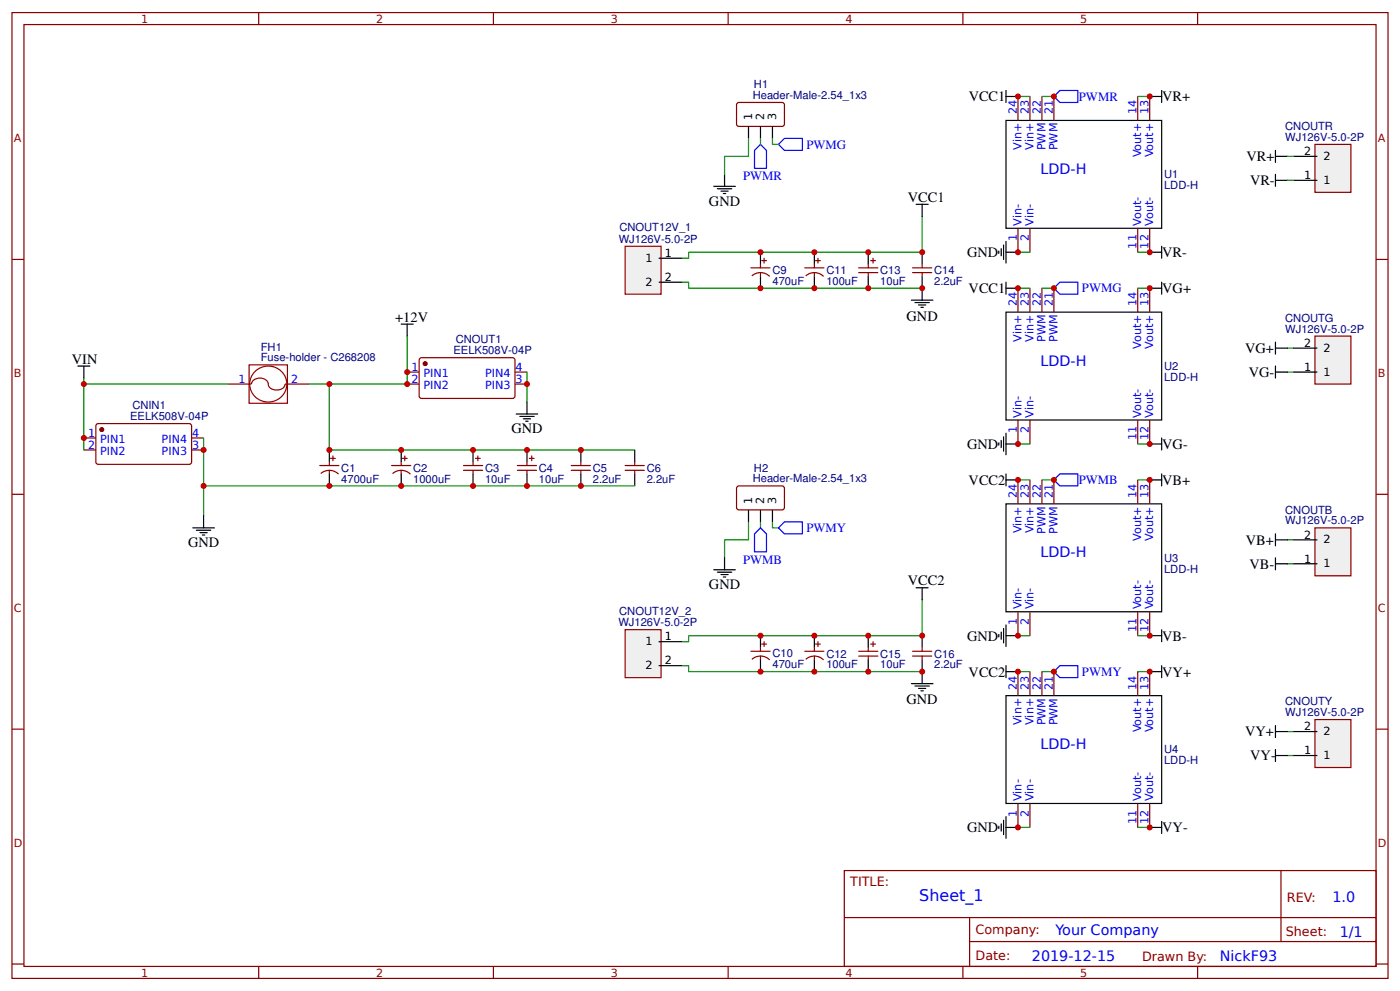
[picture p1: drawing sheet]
<svg xmlns="http://www.w3.org/2000/svg" width="309mm" height="219mm" viewBox="0 0 309 219" stroke-linecap="round" stroke-linejoin="round" font-family="sans-serif">
<g fill="none" stroke="#800" stroke-width=".26">
<path d="M2.6 2.8h304.1v213.2h-304.1zM5.3 5.4h298.7v208h-298.7zM57.1 2.8v2.6M109 2.8v2.6M160.9 2.8v2.6M212.7 2.8v2.6M264.6 2.8v2.6M224.9 21.3v5.3M227.5 21.3v5.3M230.2 21.3v5.3M232.8 21.3v5.3M251.4 21.3v5.3"/>
<path d="M254 21.3v5.3M2.6 57.3h2.7M224.9 50.4v5.3M227.5 50.4v5.3M251.4 50.4v5.3M254 50.4v5.3M304 57.3h2.7M224.9 63.6v5.3M227.5 63.6v5.3M230.2 63.6v5.3M232.8 63.6v5.3M251.4 63.6v5.3"/>
<path d="M254 63.6v5.3M18.5 96.7h2.7M18.5 99.4h2.7M21.4 93.6h20.7l.2 .5v8.2l-.5 .2h-20.4l-.2-.5v-7.9zM42.3 96.7h2.7M42.3 99.4h2.7M50.3 84.8h5.3M63 84.8h5.3M224.9 92.7v5.3M227.5 92.7v5.3M251.4 92.7v5.3M254 92.7v5.3"/>
<path d="M2.6 109.1h2.7M70.6 102.8h4.3M70.9 104.6a2.85 2.85 0 0 1 3.9 .1M72.8 102v.8M72.8 103.8v.8M73 101.2h1.1M73.6 100.7v1M86.5 102.8h4.3M86.7 104.6a2.85 2.85 0 0 1 4 .1M88.6 102v.8M88.6 103.8v.8M88.9 101.2h1.1"/>
<path d="M89.4 100.7v1M102.4 102.8h4.2M102.4 103.8h4.2M104.5 102v.8M104.5 103.8v.8M105 101.2h1.1M105.6 100.7v1M114.3 102.8h4.2M114.3 103.8h4.2M116.4 102v.8M116.4 103.8v.8M116.9 101.2h1.1"/>
<path d="M117.5 100.7v1M126.2 102.8h4.2M126.2 103.8h4.2M128.3 102v.8M128.3 103.8v.8M138.1 102.8h4.2M138.1 103.8h4.2M140.2 102v.8M140.2 103.8v.8M224.9 106v5.3M227.5 106v5.3M230.2 106v5.3"/>
<path d="M232.8 106v5.3M251.4 106v5.3M254 106v5.3M304 109.1h2.7M224.9 135.1v5.3M227.5 135.1v5.3M251.4 135.1v5.3M254 135.1v5.3M224.9 148.3v5.3M227.5 148.3v5.3M230.2 148.3v5.3M232.8 148.3v5.3"/>
<path d="M251.4 148.3v5.3M254 148.3v5.3M2.6 161h2.7M224.9 177.4v5.3M227.5 177.4v5.3M251.4 177.4v5.3M254 177.4v5.3M304 161h2.7M186.5 192.2h117.5v21.2h-117.5zM283 192.2v15.7M2.6 212.9h2.7M57.1 213.4v2.6"/>
<path d="M109 213.4v2.6M160.9 213.4v2.6M186.6 202.6h117.3M212.7 213.4v2.6M214.2 207.9h89.7M214.2 202.6v10.6M264.6 213.4v2.6M304 212.9h2.7"/>
</g>
<circle cx="22.5" cy="94.9" r=".4" fill="#800" stroke="#800" stroke-width=".26"/>
<path d="M90 74.2v10.6h-21.7M18.5 83.5v15.9M18.5 84.8h31.8M45 96.7v17.2M72.8 84.8v14.6h67.4M45 107.3h95.2" fill="none" stroke="#080" stroke-width=".26"/>
<g fill="none" stroke="#000" stroke-width=".26">
<path d="M222.2 26.6h34.4v23.8h-34.4zM88.6 71.6h2.7M90 71.6v2.6M222.2 68.9h34.4v23.8h-34.4zM17.2 80.8h2.6M18.5 80.8v2.7M72.8 99.4v2.6M88.6 99.4v2.6M104.5 99.4v2.6M116.4 99.4v2.6M128.3 99.4v2.6M140.2 99.4v2.6"/>
<path d="M42.6 116.5h4.8M43.4 117.1h3.2M44.2 117.6h1.6M44.7 118.1h.5M45 113.9v2.6M72.8 104.6v2.7M88.6 104.6v2.7M104.5 104.6v2.7M116.4 104.6v2.7M128.3 104.6v2.7M140.2 104.6v2.7M222.2 111.3h34.4v23.8h-34.4z"/>
<path d="M222.2 153.6h34.4v23.8h-34.4z"/>
</g>
<path d="M55 80.6h8.5v8.4h-8.5zM55.6 84.8a1.97 1.97 0 0 1 2.1-1.3 1.97 1.97 0 0 1 1.7 1.8 2.24 2.24 0 0 0 3.4 0l.2-.5M56.4 82a4 4 0 0 1 6.4 .8 4 4 0 0 1-2.7 5.9 4 4 0 0 1-4.4-2 4 4 0 0 1 .7-4.7z" fill="none" stroke="#900" stroke-width=".26"/>
<path d="M138.1 54.4h7.9v10.6h-7.9z" fill="#efefef" stroke="#800" stroke-width=".26"/>
<path d="M145.5 57h5.3M145.5 62.3h5.3" fill="none" stroke="#000" stroke-width=".26"/>
<path d="M138.1 139h7.9v10.6h-7.9z" fill="#efefef" stroke="#800" stroke-width=".26"/>
<g fill="none" stroke="#000" stroke-width=".26">
<path d="M222.2 20v2.6M256.6 20v2.6M160.1 38.5v2.6M165.4 27.9v2.7M168 27.9v2.7M170.7 27.9v2.7M222.2 21.3h2.7M254 21.3h2.6M157.7 41.1h4.8M158.5 41.7h3.2M159.3 42.2h1.6M159.8 42.7h.5"/>
<path d="M168 55.7v2.6M179.9 55.7v2.6M191.8 55.7v2.6M202.4 45.1h2.7M203.7 45.1v2.7M203.7 55.7v2.6M220.7 55.4v.6M221.2 54.9v1.6M221.7 54.1v3.2M222.2 53.3v4.8M222.2 55.7h2.7M254 55.7h2.6"/>
<path d="M256.6 54.4v2.6M168 61v2.6M179.9 61v2.6M191.8 61v2.6M203.7 61v2.6M222.2 62.3v2.7M222.2 63.6h2.7M254 63.6h2.6M256.6 62.3v2.7M114 91.4h4.8M114.8 91.9h3.2M115.6 92.5h1.6"/>
<path d="M116.2 93h.5M116.4 88.8v2.6M220.7 97.8v.5M221.2 97.2v1.6M221.7 96.4v3.2M222.2 95.6v4.8M222.2 98h2.7M254 98h2.6M256.6 96.7v2.7M165.4 112.6v2.6M168 112.6v2.6M170.7 112.6v2.6"/>
<path d="M222.2 104.6v2.7M222.2 106h2.7M254 106h2.6M256.6 104.6v2.7M157.7 125.8h4.8M158.5 126.3h3.2M159.3 126.9h1.6M159.8 127.4h.5M160.1 123.2v2.6M202.4 129.8h2.7M203.7 129.8v2.6M221.2 139.6v1.6"/>
<path d="M221.7 138.8v3.1M222.2 138v4.7M256.6 139v2.7M145.5 141.7h5.3M145.5 147h5.3M168 140.4v2.6M168 145.7v2.6M179.9 140.4v2.6M179.9 145.7v2.6M191.8 140.4v2.6M191.8 145.7v2.6M203.7 140.4v2.6"/>
<path d="M203.7 145.7v2.6M220.7 140.1v.5M222.2 147v2.6M222.2 148.3h2.7M222.2 140.4h2.7M254 148.3h2.6M254 140.4h2.6M256.6 147v2.6M220.7 182.4v.6M221.2 181.9v1.6M221.7 181.1v3.2M222.2 180.3v4.8"/>
<path d="M222.2 182.7h2.7M254 182.7h2.6M256.6 181.4v2.6"/>
</g>
<circle cx="93.9" cy="80.3" r=".4" fill="#800" stroke="#800" stroke-width=".26"/>
<g fill="none" stroke="#800" stroke-width=".26">
<path d="M163 22.7h10l.3 .5-.1 4.5-.4 .2-9.8-.1-.3-.4v-4.2zM165.9 59.1h4.2M168 58.3v.8M168.3 57.5h1M168.8 57v1.1M177.8 59.1h4.2M179.9 58.3v.8M180.2 57.5h1M180.7 57v1.1M189.7 59.1h4.2M191.8 58.3v.8M192.4 57.5h1"/>
<path d="M192.9 57v1.1M201.6 59.1h4.2M203.7 58.3v.8M92.9 79.1h20.6l.3 .4-.1 8.2-.5 .3-20.3-.1-.3-.5v-7.9zM166.1 60.9a2.85 2.85 0 0 1 3.9 .1M168 60.2v.8M178 60.9a2.85 2.85 0 0 1 3.9 .1M179.9 60.2v.8M189.7 60.2h4.2M191.8 60.2v.8M201.6 60.2h4.2M203.7 60.2v.8"/>
<path d="M90 82.2h2.6M90 84.8h2.6M113.8 82.2h2.6M113.8 84.8h2.6M163 107.4h10l.3 .4-.1 4.5-.4 .3-9.8-.1-.3-.4v-4.3zM165.9 143.8h4.2M166.1 145.6a2.85 2.85 0 0 1 3.9 .1M168 143v.8M168 144.9v.8M168.3 142.2h1M168.8 141.7v1M177.8 143.8h4.2"/>
<path d="M178 145.6a2.85 2.85 0 0 1 3.9 .1M179.9 143v.8M179.9 144.9v.8M180.2 142.2h1M180.7 141.7v1M189.7 143.8h4.2M189.7 144.9h4.2M191.8 143v.8M191.8 144.9v.8M192.4 142.2h1M192.9 141.7v1M201.6 143.8h4.2"/>
<path d="M201.6 144.9h4.2M203.7 143v.8M203.7 144.9v.8"/>
</g>
<g fill="none" stroke="#080" stroke-width=".26">
<path d="M165.4 30.6v3.9h-5.3v4M168 30.6v1.3M170.7 30.6v1.3h1.3M224.9 21.3h2.6M230.2 21.3h2.6M251.4 21.3h2.6M203.7 47.8v7.9h-51.6v1.3h-1.3M224.9 55.7h2.6M251.4 55.7h2.6M150.8 62.3h1.3v1.3h51.6M224.9 63.6h2.6M230.2 63.6h2.6"/>
<path d="M251.4 63.6h2.6M116.4 82.2v6.6M224.9 98h2.6M251.4 98h2.6M165.4 115.2v4h-5.3v4M168 115.2v1.3M170.7 115.2v1.3h1.3M224.9 106h2.6M230.2 106h2.6M251.4 106h2.6M203.7 132.4v8h-51.6v1.3h-1.3M150.8 147h1.3v1.3h51.6"/>
<path d="M224.9 140.4h2.6M224.9 148.3h2.6M230.2 148.3h2.6M251.4 140.4h2.6M251.4 148.3h2.6M224.9 182.7h2.6M251.4 182.7h2.6"/>
</g>
<path d="M166.7 33.2l1.3-1.3 1.3 1.3v4h-2.6zM173.3 30.6h4v2.6h-4l-1.3-1.3zM232.8 21.3l1.4-1.3h3.9v2.6h-3.9zM232.8 63.6l1.4-1.3h3.9v2.7h-3.9zM166.7 117.9l1.3-1.4 1.3 1.4v3.9h-2.6zM172 116.5l1.3-1.3h4v2.7h-4zM232.8 106l1.4-1.4h3.9v2.7h-3.9zM234.2 147h3.9v2.6h-3.9l-1.4-1.3z" fill="none" stroke="#00f" stroke-width=".26"/>
<path d="M290.5 31.9h7.9v10.6h-7.9z" fill="#efefef" stroke="#800" stroke-width=".26"/>
<path d="M281.8 39.8h2.6M281.8 34.5h2.6M281.8 33.2v2.7M281.8 38.5v2.6M285.8 39.8h5.2M285.8 34.5h5.2" fill="none" stroke="#000" stroke-width=".26"/>
<path d="M284.4 34.5h1.4M284.4 39.8h1.4M284.4 76.9h1.4M284.4 82.2h1.4" fill="none" stroke="#080" stroke-width=".26"/>
<path d="M290.5 74.2h7.9v10.6h-7.9z" fill="#efefef" stroke="#800" stroke-width=".26"/>
<path d="M285.8 76.9h5.2M285.8 82.2h5.2" fill="none" stroke="#000" stroke-width=".26"/>
<path d="M284.4 119.2h1.4M284.4 124.5h1.4" fill="none" stroke="#080" stroke-width=".26"/>
<path d="M290.5 116.5h7.9v10.6h-7.9z" fill="#efefef" stroke="#800" stroke-width=".26"/>
<path d="M285.8 119.2h5.2M285.8 124.5h5.2" fill="none" stroke="#000" stroke-width=".26"/>
<path d="M284.4 161.5h1.4M284.4 166.8h1.4" fill="none" stroke="#080" stroke-width=".26"/>
<path d="M290.5 158.9h7.9v10.6h-7.9z" fill="#efefef" stroke="#800" stroke-width=".26"/>
<g fill="none" stroke="#000" stroke-width=".26">
<path d="M201.3 66.3h4.8M202.1 66.8h3.2M202.9 67.3h1.6M203.5 67.9h.5M203.7 63.6v2.7M281.8 76.9h2.6M281.8 75.5v2.7M281.8 80.8v2.7M281.8 82.2h2.6M281.8 117.9v2.6M281.8 119.2h2.6M281.8 123.2v2.6"/>
<path d="M281.8 124.5h2.6M201.3 150.9h4.8M202.1 151.5h3.2M202.9 152h1.6M203.5 152.5h.5M203.7 148.3v2.6M281.8 166.8h2.6M281.8 161.5h2.6M281.8 160.2v2.7M281.8 165.5v2.6M285.8 166.8h5.2M285.8 161.5h5.2"/>
</g>
<g fill="#c00">
<circle cx="203.7" cy="148.3" r=".66"/>
<circle cx="254" cy="55.7" r=".66"/>
<circle cx="254" cy="98" r=".66"/>
<circle cx="254" cy="140.4" r=".66"/>
<circle cx="254" cy="182.7" r=".66"/>
<circle cx="254" cy="106" r=".66"/>
<circle cx="254" cy="21.3" r=".66"/>
<circle cx="232.8" cy="106" r=".66"/>
<circle cx="232.8" cy="21.3" r=".66"/>
<circle cx="224.9" cy="98" r=".66"/>
<circle cx="224.9" cy="140.4" r=".66"/>
<circle cx="224.9" cy="106" r=".66"/>
<circle cx="224.9" cy="21.3" r=".66"/>
<circle cx="203.7" cy="55.7" r=".66"/>
<circle cx="168" cy="148.3" r=".66"/>
<circle cx="179.9" cy="148.3" r=".66"/>
<circle cx="191.8" cy="148.3" r=".66"/>
<circle cx="168" cy="63.6" r=".66"/>
<circle cx="179.9" cy="63.6" r=".66"/>
<circle cx="191.8" cy="63.6" r=".66"/>
<circle cx="45" cy="107.3" r=".66"/>
<circle cx="72.8" cy="107.3" r=".66"/>
<circle cx="88.6" cy="107.3" r=".66"/>
<circle cx="104.5" cy="107.3" r=".66"/>
<circle cx="116.4" cy="107.3" r=".66"/>
<circle cx="128.3" cy="107.3" r=".66"/>
<circle cx="72.8" cy="99.4" r=".66"/>
<circle cx="72.8" cy="84.8" r=".66"/>
<circle cx="18.5" cy="84.8" r=".66"/>
<circle cx="45" cy="99.4" r=".66"/>
<circle cx="18.5" cy="96.7" r=".66"/>
<circle cx="128.3" cy="99.4" r=".66"/>
<circle cx="116.4" cy="99.4" r=".66"/>
<circle cx="104.5" cy="99.4" r=".66"/>
<circle cx="88.6" cy="99.4" r=".66"/>
<circle cx="90" cy="82.2" r=".66"/>
<circle cx="90" cy="84.8" r=".66"/>
<circle cx="116.4" cy="84.8" r=".66"/>
<circle cx="191.8" cy="55.7" r=".66"/>
<circle cx="179.9" cy="55.7" r=".66"/>
<circle cx="168" cy="55.7" r=".66"/>
<circle cx="191.8" cy="140.4" r=".66"/>
<circle cx="179.9" cy="140.4" r=".66"/>
<circle cx="168" cy="140.4" r=".66"/>
<circle cx="203.7" cy="140.4" r=".66"/>
<circle cx="224.9" cy="63.6" r=".66"/>
<circle cx="224.9" cy="148.3" r=".66"/>
<circle cx="224.9" cy="182.7" r=".66"/>
<circle cx="224.9" cy="55.7" r=".66"/>
<circle cx="232.8" cy="63.6" r=".66"/>
<circle cx="232.8" cy="148.3" r=".66"/>
<circle cx="254" cy="63.6" r=".66"/>
<circle cx="254" cy="148.3" r=".66"/>
<circle cx="203.7" cy="63.6" r=".66"/>
</g>
<text font-size="3.5" fill="#00f" x="203.1" y="199">Sheet_1</text>
<g font-size="3.2">
<text x="214" y="22.4">VCC1</text>
<text x="256.8" y="22.4">VR+</text>
<text x="275.4" y="35.6">VR+</text>
<text x="276.2" y="40.9">VR-</text>
<text x="156.6" y="45.4">GND</text>
<text x="200.6" y="44.6">VCC1</text>
<text x="213.6" y="56.8">GND</text>
<text x="256.8" y="56.8">VR-</text>
<text x="214" y="64.7">VCC1</text>
<text x="256.8" y="64.7">VG+</text>
<text x="87.3" y="71">+12V</text>
<text x="200.3" y="70.8">GND</text>
<text x="275.1" y="77.9">VG+</text>
<text x="15.9" y="80.3">VIN</text>
<text x="275.9" y="83.2">VG-</text>
<text x="113" y="95.6">GND</text>
<text x="213.6" y="99.1">GND</text>
<text x="256.8" y="99.1">VG-</text>
<text x="214" y="107">VCC2</text>
<text x="256.8" y="107">VB+</text>
<text x="41.5" y="120.8">GND</text>
<text x="275.3" y="120.3">VB+</text>
<text x="276" y="125.5">VB-</text>
<text x="156.6" y="130">GND</text>
<text x="200.6" y="129.2">VCC2</text>
<text x="213.6" y="141.4">GND</text>
<text x="256.8" y="141.4">VB-</text>
<text x="214" y="149.4">VCC2</text>
<text x="256.8" y="149.4">VY+</text>
<text x="200.3" y="155.5">GND</text>
<text x="275.1" y="162.6">VY+</text>
<text x="276.2" y="167.9">VY-</text>
<text x="213.6" y="183.8">GND</text>
<text x="256.8" y="183.8">VY-</text>
</g>
<g font-size="3.2" fill="#00f">
<text x="229.9" y="38.4">LDD-H</text>
<text x="229.9" y="80.8">LDD-H</text>
<text x="229.9" y="123.1">LDD-H</text>
<text x="229.9" y="165.4">LDD-H</text>
<text x="294.4" y="199.2">1.0</text>
<text x="233.2" y="206.3">Your Company</text>
<text x="296" y="206.9">1/1</text>
<text x="228" y="212.2">2019-12-15</text>
<text x="269.5" y="212.1">NickF93</text>
</g>
<g font-size="2.8" fill="#00f">
<text x="238.4" y="22.3">PWMR</text>
<text x="178.2" y="32.8">PWMG</text>
<text x="164.2" y="39.8">PWMR</text>
<text x="239" y="64.6">PWMG</text>
<text x="238.3" y="106.9">PWMB</text>
<text x="178.2" y="117.5">PWMY</text>
<text x="164.2" y="124.5">PWMB</text>
<text x="239" y="149.2">PWMY</text>
</g>
<g font-size="2.8" fill="#800">
<text x="187.9" y="195.7">TITLE:</text>
<text x="284.3" y="199.2">REV:</text>
<text x="215.5" y="206.3">Company:</text>
<text x="284.1" y="206.8">Sheet:</text>
<text x="215.5" y="212.1">Date:</text>
<text x="252.3" y="212.1">Drawn By:</text>
</g>
<g font-size="2.5" fill="#800">
<text x="31.2" y="5">1</text>
<text x="83.1" y="5">2</text>
<text x="134.9" y="5">3</text>
<text x="186.8" y="5">4</text>
<text x="238.7" y="5">5</text>
<text x="3" y="31.4">A</text>
<text x="304.4" y="31.4">A</text>
<text x="3" y="83.2">B</text>
<text x="304.4" y="83.2">B</text>
<text x="3" y="135.1">C</text>
<text x="304.4" y="135.1">C</text>
<text x="3" y="186.9">D</text>
<text x="304.4" y="186.9">D</text>
<text x="31.2" y="215.6">1</text>
<text x="83.1" y="215.6">2</text>
<text x="134.9" y="215.6">3</text>
<text x="186.8" y="215.6">4</text>
<text x="238.7" y="215.6">5</text>
</g>
<g font-size="2.5" fill="#000080">
<text x="166.3" y="21.8">Header-Male-2.54_1x3</text>
<text x="166.6" y="19.4">H1</text>
<text x="283.9" y="28.7">CNOUTR</text>
<text x="283.9" y="31.1">WJ126V-5.0-2P</text>
<text x="257.2" y="41.8">LDD-H</text>
<text x="257.2" y="39.3">U1</text>
<text x="136.7" y="53.6">WJ126V-5.0-2P</text>
<text x="136.8" y="51.1">CNOUT12V_1</text>
<text x="170.7" y="62.9">470uF</text>
<text x="170.7" y="60.5">C9</text>
<text x="182.6" y="62.9">100uF</text>
<text x="182.6" y="60.5">C11</text>
<text x="194.5" y="62.9">10uF</text>
<text x="194.5" y="60.5">C13</text>
<text x="206.4" y="62.9">2.2uF</text>
<text x="206.4" y="60.5">C14</text>
<text x="283.9" y="71.1">CNOUTG</text>
<text x="57.6" y="77.4">FH1</text>
<text x="100.7" y="75.8">CNOUT1</text>
<text x="283.9" y="73.4">WJ126V-5.0-2P</text>
<text x="57.6" y="79.8">Fuse-holder - C268208</text>
<text x="100.2" y="78.2">EELK508V-04P</text>
<text x="257.2" y="81.7">U2</text>
<text x="257.2" y="84.1">LDD-H</text>
<text x="28.7" y="92.7">EELK508V-04P</text>
<text x="29.2" y="90.4">CNIN1</text>
<text x="75.4" y="106.6">4700uF</text>
<text x="75.4" y="104.2">C1</text>
<text x="91.3" y="106.6">1000uF</text>
<text x="91.3" y="104.2">C2</text>
<text x="107.2" y="106.6">10uF</text>
<text x="107.2" y="104.2">C3</text>
<text x="119.1" y="106.6">10uF</text>
<text x="119.1" y="104.2">C4</text>
<text x="131" y="106.5">2.2uF</text>
<text x="131" y="104.2">C5</text>
<text x="142.9" y="106.5">2.2uF</text>
<text x="142.9" y="104.2">C6</text>
<text x="166.3" y="106.5">Header-Male-2.54_1x3</text>
<text x="166.6" y="104.1">H2</text>
<text x="283.9" y="113.4">CNOUTB</text>
<text x="283.9" y="115.8">WJ126V-5.0-2P</text>
<text x="257.2" y="124">U3</text>
<text x="257.2" y="126.4">LDD-H</text>
<text x="136.8" y="135.8">CNOUT12V_2</text>
<text x="136.6" y="138.2">WJ126V-5.0-2P</text>
<text x="170.7" y="147.6">470uF</text>
<text x="170.7" y="145.2">C10</text>
<text x="182.6" y="147.6">100uF</text>
<text x="182.6" y="145.2">C12</text>
<text x="194.5" y="147.6">10uF</text>
<text x="194.5" y="145.2">C15</text>
<text x="206.4" y="147.6">2.2uF</text>
<text x="206.4" y="145.2">C16</text>
<text x="283.9" y="155.7">CNOUTY</text>
<text x="283.9" y="158.1">WJ126V-5.0-2P</text>
<text x="257.2" y="166.3">U4</text>
<text x="257.2" y="168.8">LDD-H</text>
</g>
<g font-size="2.5">
<text x="166.2" y="26.6" transform="rotate(-90 166.2 26.6)">1</text>
<text x="168.8" y="26.6" transform="rotate(-90 168.8 26.6)">2</text>
<text x="171.4" y="26.6" transform="rotate(-90 171.4 26.6)">3</text>
<text x="288.1" y="34.3">2</text>
<text x="292.4" y="35.3">2</text>
<text x="288.1" y="39.6">1</text>
<text x="292.4" y="40.6">1</text>
<text x="142.6" y="57.8">1</text>
<text x="146.8" y="56.8">1</text>
<text x="142.6" y="63.1">2</text>
<text x="146.8" y="62">2</text>
<text x="288.1" y="76.6">2</text>
<text x="292.4" y="77.7">2</text>
<text x="288.1" y="81.9">1</text>
<text x="292.4" y="82.9">1</text>
<text x="166.2" y="111.3" transform="rotate(-90 166.2 111.3)">1</text>
<text x="168.8" y="111.3" transform="rotate(-90 168.8 111.3)">2</text>
<text x="171.4" y="111.3" transform="rotate(-90 171.4 111.3)">3</text>
<text x="288.1" y="118.9">2</text>
<text x="292.4" y="120">2</text>
<text x="288.1" y="124.2">1</text>
<text x="292.4" y="125.3">1</text>
<text x="142.6" y="142.5">1</text>
<text x="146.8" y="141.4">1</text>
<text x="142.6" y="147.8">2</text>
<text x="146.8" y="146.7">2</text>
<text x="288.1" y="161.3">2</text>
<text x="288.1" y="166.6">1</text>
<text x="292.4" y="167.6">1</text>
<text x="292.4" y="162.3">2</text>
</g>
<g font-size="2.5" fill="#00f">
<text x="224.6" y="25.3" transform="rotate(-90 224.6 25.3)">24</text>
<text x="227.3" y="25.3" transform="rotate(-90 227.3 25.3)">23</text>
<text x="229.9" y="25.3" transform="rotate(-90 229.9 25.3)">22</text>
<text x="232.6" y="25.3" transform="rotate(-90 232.6 25.3)">21</text>
<text x="251.1" y="25.3" transform="rotate(-90 251.1 25.3)">14</text>
<text x="253.7" y="25.3" transform="rotate(-90 253.7 25.3)">13</text>
<text x="225.7" y="33.1" transform="rotate(-90 225.7 33.1)">Vin+</text>
<text x="228.3" y="33.1" transform="rotate(-90 228.3 33.1)">Vin+</text>
<text x="231" y="33.2" transform="rotate(-90 231 33.2)">PWM</text>
<text x="233.6" y="33.2" transform="rotate(-90 233.6 33.2)">PWM</text>
<text x="252.1" y="34.7" transform="rotate(-90 252.1 34.7)">Vout+</text>
<text x="254.8" y="34.7" transform="rotate(-90 254.8 34.7)">Vout+</text>
<text x="224.6" y="53.3" transform="rotate(-90 224.6 53.3)">1</text>
<text x="225.7" y="49.9" transform="rotate(-90 225.7 49.9)">Vin-</text>
<text x="227.3" y="53.3" transform="rotate(-90 227.3 53.3)">2</text>
<text x="228.3" y="49.9" transform="rotate(-90 228.3 49.9)">Vin-</text>
<text x="252.1" y="49.9" transform="rotate(-90 252.1 49.9)">Vout-</text>
<text x="254.8" y="49.9" transform="rotate(-90 254.8 49.9)">Vout-</text>
<text x="251.1" y="54.9" transform="rotate(-90 251.1 54.9)">11</text>
<text x="253.7" y="54.9" transform="rotate(-90 253.7 54.9)">12</text>
<text x="224.6" y="67.6" transform="rotate(-90 224.6 67.6)">24</text>
<text x="227.3" y="67.6" transform="rotate(-90 227.3 67.6)">23</text>
<text x="229.9" y="67.6" transform="rotate(-90 229.9 67.6)">22</text>
<text x="232.6" y="67.6" transform="rotate(-90 232.6 67.6)">21</text>
<text x="251.1" y="67.6" transform="rotate(-90 251.1 67.6)">14</text>
<text x="253.7" y="67.6" transform="rotate(-90 253.7 67.6)">13</text>
<text x="225.7" y="75.4" transform="rotate(-90 225.7 75.4)">Vin+</text>
<text x="228.3" y="75.4" transform="rotate(-90 228.3 75.4)">Vin+</text>
<text x="231" y="75.5" transform="rotate(-90 231 75.5)">PWM</text>
<text x="233.6" y="75.5" transform="rotate(-90 233.6 75.5)">PWM</text>
<text x="252.1" y="77.1" transform="rotate(-90 252.1 77.1)">Vout+</text>
<text x="254.8" y="77.1" transform="rotate(-90 254.8 77.1)">Vout+</text>
<text x="90.9" y="81.9">1</text>
<text x="93.6" y="83.2">PIN1</text>
<text x="107.2" y="83.2">PIN4</text>
<text x="113.9" y="81.9">4</text>
<text x="52.7" y="84.5">1</text>
<text x="64.3" y="84.5">2</text>
<text x="90.9" y="84.5">2</text>
<text x="93.6" y="85.9">PIN2</text>
<text x="107.2" y="85.9">PIN3</text>
<text x="113.9" y="84.5">3</text>
<text x="224.6" y="95.6" transform="rotate(-90 224.6 95.6)">1</text>
<text x="225.7" y="92.2" transform="rotate(-90 225.7 92.2)">Vin-</text>
<text x="227.3" y="95.6" transform="rotate(-90 227.3 95.6)">2</text>
<text x="228.3" y="92.2" transform="rotate(-90 228.3 92.2)">Vin-</text>
<text x="252.1" y="92.2" transform="rotate(-90 252.1 92.2)">Vout-</text>
<text x="254.8" y="92.2" transform="rotate(-90 254.8 92.2)">Vout-</text>
<text x="19.5" y="96.4">1</text>
<text x="19.5" y="99.1">2</text>
<text x="22.1" y="97.8">PIN1</text>
<text x="22.1" y="100.4">PIN2</text>
<text x="35.7" y="100.4">PIN3</text>
<text x="35.7" y="97.8">PIN4</text>
<text x="42.5" y="99.1">3</text>
<text x="42.5" y="96.4">4</text>
<text x="251.1" y="97.2" transform="rotate(-90 251.1 97.2)">11</text>
<text x="253.7" y="97.2" transform="rotate(-90 253.7 97.2)">12</text>
<text x="224.6" y="109.9" transform="rotate(-90 224.6 109.9)">24</text>
<text x="227.3" y="109.9" transform="rotate(-90 227.3 109.9)">23</text>
<text x="229.9" y="109.9" transform="rotate(-90 229.9 109.9)">22</text>
<text x="232.6" y="109.9" transform="rotate(-90 232.6 109.9)">21</text>
<text x="251.1" y="109.9" transform="rotate(-90 251.1 109.9)">14</text>
<text x="253.7" y="109.9" transform="rotate(-90 253.7 109.9)">13</text>
<text x="225.7" y="117.7" transform="rotate(-90 225.7 117.7)">Vin+</text>
<text x="228.3" y="117.7" transform="rotate(-90 228.3 117.7)">Vin+</text>
<text x="231" y="117.8" transform="rotate(-90 231 117.8)">PWM</text>
<text x="233.6" y="117.8" transform="rotate(-90 233.6 117.8)">PWM</text>
<text x="252.1" y="119.4" transform="rotate(-90 252.1 119.4)">Vout+</text>
<text x="254.8" y="119.4" transform="rotate(-90 254.8 119.4)">Vout+</text>
<text x="224.6" y="138" transform="rotate(-90 224.6 138)">1</text>
<text x="225.7" y="134.5" transform="rotate(-90 225.7 134.5)">Vin-</text>
<text x="227.3" y="138" transform="rotate(-90 227.3 138)">2</text>
<text x="228.3" y="134.5" transform="rotate(-90 228.3 134.5)">Vin-</text>
<text x="252.1" y="134.5" transform="rotate(-90 252.1 134.5)">Vout-</text>
<text x="254.8" y="134.5" transform="rotate(-90 254.8 134.5)">Vout-</text>
<text x="251.1" y="139.5" transform="rotate(-90 251.1 139.5)">11</text>
<text x="253.7" y="139.5" transform="rotate(-90 253.7 139.5)">12</text>
<text x="224.6" y="152.3" transform="rotate(-90 224.6 152.3)">24</text>
<text x="227.3" y="152.3" transform="rotate(-90 227.3 152.3)">23</text>
<text x="229.9" y="152.3" transform="rotate(-90 229.9 152.3)">22</text>
<text x="232.6" y="152.3" transform="rotate(-90 232.6 152.3)">21</text>
<text x="251.1" y="152.3" transform="rotate(-90 251.1 152.3)">14</text>
<text x="253.7" y="152.3" transform="rotate(-90 253.7 152.3)">13</text>
<text x="225.7" y="160.1" transform="rotate(-90 225.7 160.1)">Vin+</text>
<text x="228.3" y="160.1" transform="rotate(-90 228.3 160.1)">Vin+</text>
<text x="231" y="160.2" transform="rotate(-90 231 160.2)">PWM</text>
<text x="233.6" y="160.2" transform="rotate(-90 233.6 160.2)">PWM</text>
<text x="252.1" y="161.7" transform="rotate(-90 252.1 161.7)">Vout+</text>
<text x="254.8" y="161.7" transform="rotate(-90 254.8 161.7)">Vout+</text>
<text x="225.7" y="176.9" transform="rotate(-90 225.7 176.9)">Vin-</text>
<text x="228.3" y="176.9" transform="rotate(-90 228.3 176.9)">Vin-</text>
<text x="252.1" y="176.9" transform="rotate(-90 252.1 176.9)">Vout-</text>
<text x="254.8" y="176.9" transform="rotate(-90 254.8 176.9)">Vout-</text>
<text x="224.6" y="180.3" transform="rotate(-90 224.6 180.3)">1</text>
<text x="227.3" y="180.3" transform="rotate(-90 227.3 180.3)">2</text>
<text x="251.1" y="181.9" transform="rotate(-90 251.1 181.9)">11</text>
<text x="253.7" y="181.9" transform="rotate(-90 253.7 181.9)">12</text>
</g>
</svg>
